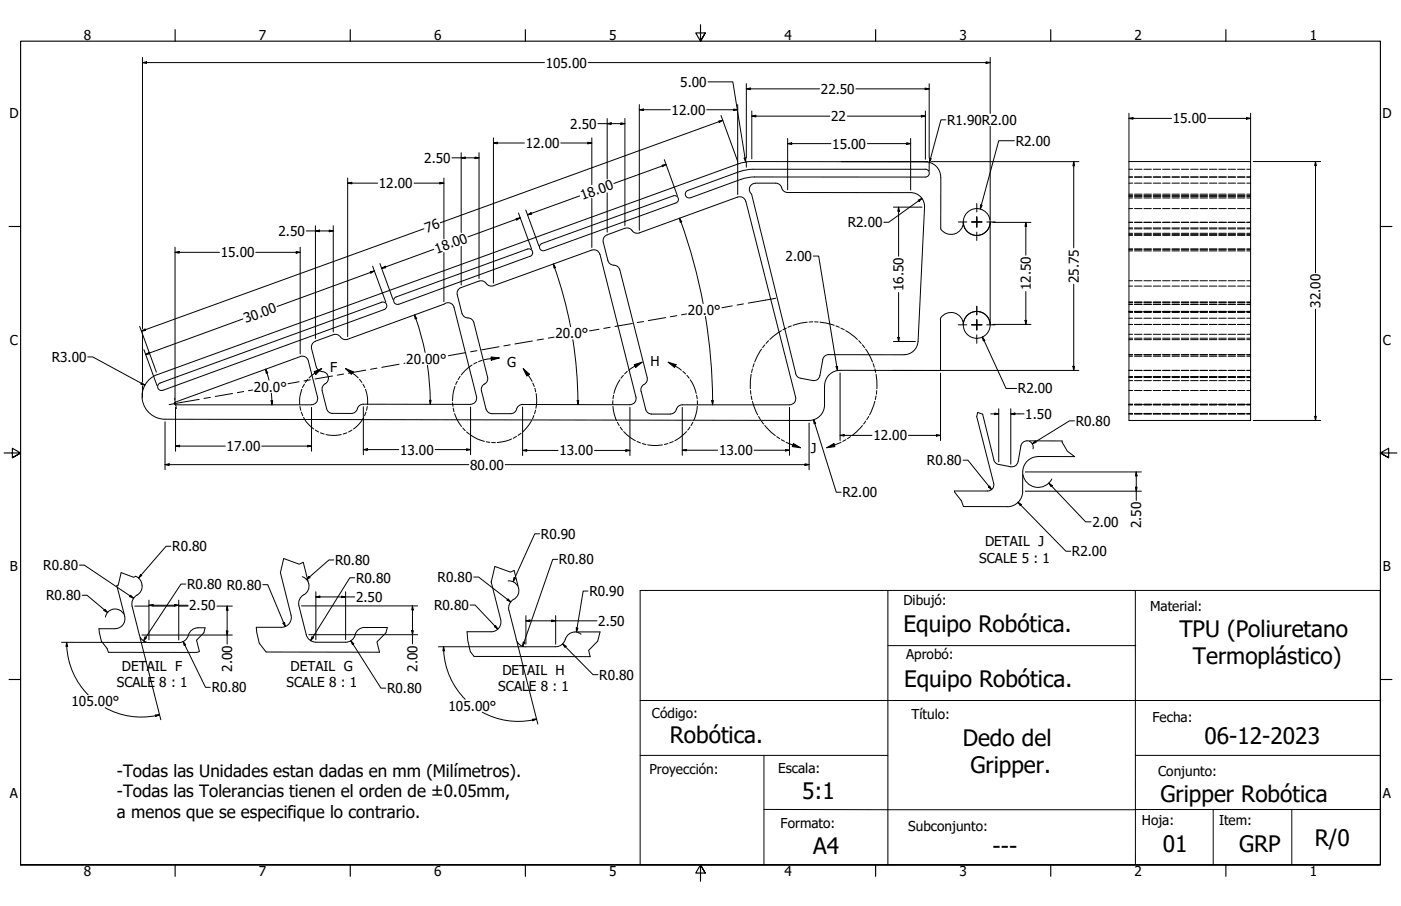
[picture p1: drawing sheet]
<svg xmlns="http://www.w3.org/2000/svg" width="864mm" height="559mm" viewBox="0 0 864 559" stroke-linecap="round" stroke-linejoin="round" font-family="sans-serif">
<!-- layer: Visible (ANSI) -->
<g fill="none" stroke="#000" stroke-width=".62">
<path d="M696 100h75v159h-75zM423 118l33-12 6-2h108a2.4 2.4 0 0 1 3 3 2.4 2.4 0 0 1-3 2h-107l-6 2-31 11a2.4 2.4 0 0 1-3-1 2.4 2.4 0 0 1 0-3zM466 113a4 4 0 0 0-4 3 4 4 0 0 0 1 4l28 110M466 113h12a5 5 0 0 1 4 4l4 2h75a9 9 0 0 1 9 9l-4 83M580 109a9 9 0 0 0-10-9h-107h-6l-360 131a14 14 0 0 0-9 16 14 14 0 0 0 14 12h397M580 109v32a8 8 0 0 0 8 3 8 8 0 0 0 6-7 8 8 0 0 0 8 8M415 121l-81 29a2.3 2.3 0 0 0-1 3 2.3 2.3 0 0 0 3 2l81-30a2.3 2.3 0 0 0 1-3 2.3 2.3 0 0 0-3-1M460 124l-2-2h-3l-61 22a5 5 0 0 1-5-3h-3l-12 4a4 4 0 0 0-2 4l3 12M460 124l30 121M370 157l-2-3h-3l-61 22a5 5 0 0 1-5-2l-3-1-12 4a4 4 0 0 0-2 5l3 11a5 5 0 0 0 5 3l2 3M370 157l22 88a4 4 0 0 1-4 5M602 145a8 8 0 0 0 8-8v63"/>
<path d="M375 161a5 5 0 0 0 5 3l2 2 17 67a5 5 0 0 1-3 5l-1 3 3 11a4 4 0 0 0 4 3h12l2-1 1-2M237 191a2.4 2.4 0 0 0 1-3 2.4 2.4 0 0 0-3-2l-126 46M237 191l-137 50a2.4 2.4 0 0 1-3-2 2.4 2.4 0 0 1 2-3l10-4M243 184l82-30a2.4 2.4 0 0 1 3 1 2.4 2.4 0 0 1-1 3l-81 30a2.4 2.4 0 0 1-3-1 2.4 2.4 0 0 1 0-3zM280 189l14 56a4 4 0 0 1-4 4h-66a5 5 0 0 0-4 4l-3 2h-12M280 190a4 4 0 0 0-6-2l-60 21a5 5 0 0 1-5-2l-3-1-12 4a4 4 0 0 0-2 5l3 11a5 5 0 0 0 5 4 4 4 0 0 1 0 7M292 199l9 34a5 5 0 0 1-3 5l-1 2 3 12 1 3h2M602 192a8 8 0 0 1 8 8M602 192a8 8 0 0 0-8 8 8 8 0 0 0-6-7 8 8 0 0 0-8 3v33l-62-1a9 9 0 0 0-10 10M185 220h3l2 2 6 23a4 4 0 0 1-4 5h-84a.8 .8 0 0 1-1-1 .8 .8 0 0 1 1-1l77-28M511 219a4 4 0 0 0-4 3l-2 10-1 2-3 1-7-2M511 219h46"/>
<path d="M566 211a9 9 0 0 1-9 8M109 232h.1M200 237l-1 1v2l2 12M490 230l2 3h1M508 238v12a10 10 0 0 1-9 9M201 252a4 4 0 0 0 4 3M388 250l-66-1a5 5 0 0 0-4 5l-2 1h-13M490 245a4 4 0 0 1-3 5h-66l-3 1-1 2M602 257l11 41a4 4 0 0 1-4 5h-21M606 255l7 29 1 2 2 1M655 272h-22a4 4 0 0 0-4 3l-2 11-2 2h-2M616 286l7 2"/>
<path d="M662 282h-22a9 9 0 0 0-10 9v12a9 9 0 0 1-9 10M594 312h27M84 355a7 7 0 0 1 4 7 7 7 0 0 1-5 6l-1 2-1 3 5 19a6 6 0 0 0 6 4h18a7 7 0 0 0 7-6l3-3h6M173 353l6 26a6 6 0 0 1-5 8M187 347l3 13M190 360a6 6 0 0 1-3 7M303 359l6 23a6 6 0 0 1-6 8h-15M317 352l3 11a7 7 0 0 1-5 8l-1 3v3M72 361l5 19a6 6 0 0 1-6 8h-10M184 374l5 17a6 6 0 0 0 6 5M187 367a6 6 0 0 0-3 7M314 376l4 18a6 6 0 0 0 6 5h19a7 7 0 0 0 6-6l2-2 2-1h17"/>
<path d="M158 387h15M219 392a6 6 0 0 1-6 4h-18M239 387h-14a6 6 0 0 0-6 5M67 402h54M164 402h70M292 405h72"/>
<circle cx="602" cy="137" r="8"/>
<circle cx="602" cy="200" r="8"/>
</g>
<!-- layer: Hidden (ANSI) -->
<g fill="none" stroke="#000" stroke-width=".62">
<path d="M696 104h2M696 120h2M696 109h2M696 113h2M699 104h5M699 120h5M699 109h5M699 113h5M705 104h5M705 120h5M705 109h5M705 113h5"/>
<path d="M711 104h5M711 120h5M711 109h5M711 113h5M717 104h4M717 120h4M717 109h4M717 113h4M722 104h5M722 120h5M722 109h5M722 113h5"/>
<path d="M728 104h5M728 120h5M728 109h5M728 113h5M734 104h5M734 120h5M734 109h5M734 113h5M740 104h4M740 120h4M740 109h4M740 113h4"/>
<path d="M745 104h5M745 120h5M745 109h5M745 113h5M751 104h5M751 120h5M751 109h5M751 113h5M757 104h5M757 120h5M757 109h5M757 113h5"/>
<path d="M763 104h4M763 120h4M763 109h4M763 113h4M769 104h2M769 120h2M769 109h2M769 113h2M696 137h2M696 129h2M696 121h2M696 122h2"/>
<path d="M699 137h5M699 129h5M699 121h5M699 122h5M705 137h5M705 129h5M705 121h5M705 122h5M711 137h5M711 129h5M711 121h5M711 122h5"/>
<path d="M717 137h4M717 129h4M717 121h4M717 122h4M722 137h5M722 129h5M722 121h5M722 122h5M728 137h5M728 129h5M728 121h5M728 122h5"/>
<path d="M734 137h5M734 129h5M734 121h5M734 122h5M740 137h4M740 129h4M740 121h4M740 122h4M745 137h5M745 129h5M745 121h5M745 122h5"/>
<path d="M751 137h5M751 129h5M751 121h5M751 122h5M757 137h5M757 129h5M757 121h5M757 122h5M763 137h4M763 129h4M763 121h4M763 122h4"/>
<path d="M769 137h2M769 129h2M769 121h2M769 122h2M696 145h2M696 141h2M696 144h2M696 155h2M696 153h2M696 154h2M699 145h5M699 141h5"/>
<path d="M699 144h5M699 155h5M699 153h5M699 154h5M705 145h5M705 141h5M705 144h5M705 155h5M705 153h5M705 154h5M711 145h5M711 141h5"/>
<path d="M711 144h5M711 155h5M711 153h5M711 154h5M717 145h4M717 141h4M717 144h4M717 155h4M717 153h4M717 154h4M722 145h5M722 141h5"/>
<path d="M722 144h5M722 155h5M722 153h5M722 154h5M728 145h5M728 141h5M728 144h5M728 155h5M728 153h5M728 154h5M734 145h5M734 141h5"/>
<path d="M734 144h5M734 155h5M734 153h5M734 154h5M740 145h4M740 141h4M740 144h4M740 155h4M740 153h4M740 154h4M745 145h5M745 141h5"/>
<path d="M745 144h5M745 155h5M745 153h5M745 154h5M751 145h5M751 141h5M751 144h5M751 155h5M751 153h5M751 154h5M757 145h5M757 141h5"/>
<path d="M757 144h5M757 155h5M757 153h5M757 154h5M763 145h4M763 141h4M763 144h4M763 155h4M763 153h4M763 154h4M769 145h2M769 141h2"/>
<path d="M769 144h2M769 155h2M769 153h2M769 154h2M696 176h2M696 173h2M699 176h5M699 173h5M705 176h5M705 173h5M711 176h5M711 173h5"/>
<path d="M717 176h4M717 173h4M722 176h5M722 173h5M728 176h5M728 173h5M734 176h5M734 173h5M740 176h4M740 173h4M745 176h5M745 173h5"/>
<path d="M751 176h5M751 173h5M757 176h5M757 173h5M763 176h4M763 173h4M769 176h2M769 173h2M696 196h2M696 192h2M696 193h2M696 188h2"/>
<path d="M696 187h2M696 186h2M699 196h5M699 192h5M699 193h5M699 188h5M699 187h5M699 186h5M705 196h5M705 192h5M705 193h5M705 188h5"/>
<path d="M705 187h5M705 186h5M711 196h5M711 192h5M711 193h5M711 188h5M711 187h5M711 186h5M717 196h4M717 192h4M717 193h4M717 188h4"/>
<path d="M717 187h4M717 186h4M722 196h5M722 192h5M722 193h5M722 188h5M722 187h5M722 186h5M728 196h5M728 192h5M728 193h5M728 188h5"/>
<path d="M728 187h5M728 186h5M734 196h5M734 192h5M734 193h5M734 188h5M734 187h5M734 186h5M740 196h4M740 192h4M740 193h4M740 188h4"/>
<path d="M740 187h4M740 186h4M745 196h5M745 192h5M745 193h5M745 188h5M745 187h5M745 186h5M751 196h5M751 192h5M751 193h5M751 188h5"/>
<path d="M751 187h5M751 186h5M757 196h5M757 192h5M757 193h5M757 188h5M757 187h5M757 186h5M763 196h4M763 192h4M763 193h4M763 188h4"/>
<path d="M763 187h4M763 186h4M769 196h2M769 192h2M769 193h2M769 188h2M769 187h2M769 186h2M696 200h2M696 209h2M696 206h2M696 220h2"/>
<path d="M696 219h2M699 200h5M699 209h5M699 206h5M699 220h5M699 219h5M705 200h5M705 209h5M705 206h5M705 220h5M705 219h5M711 200h5"/>
<path d="M711 209h5M711 206h5M711 220h5M711 219h5M717 200h4M717 209h4M717 206h4M717 220h4M717 219h4M722 200h5M722 209h5M722 206h5"/>
<path d="M722 220h5M722 219h5M728 200h5M728 209h5M728 206h5M728 220h5M728 219h5M734 200h5M734 209h5M734 206h5M734 220h5M734 219h5"/>
<path d="M740 200h4M740 209h4M740 206h4M740 220h4M740 219h4M745 200h5M745 209h5M745 206h5M745 220h5M745 219h5M751 200h5M751 209h5"/>
<path d="M751 206h5M751 220h5M751 219h5M757 200h5M757 209h5M757 206h5M757 220h5M757 219h5M763 200h4M763 209h4M763 206h4M763 220h4"/>
<path d="M763 219h4M769 200h2M769 209h2M769 206h2M769 220h2M769 219h2M696 233h2M696 232h2M696 229h2M696 235h2M696 228h2M699 233h5"/>
<path d="M699 232h5M699 229h5M699 235h5M699 228h5M705 233h5M705 232h5M705 229h5M705 235h5M705 228h5M711 233h5M711 232h5M711 229h5"/>
<path d="M711 235h5M711 228h5M717 233h4M717 232h4M717 229h4M717 235h4M717 228h4M722 233h5M722 232h5M722 229h5M722 235h5M722 228h5"/>
<path d="M728 233h5M728 232h5M728 229h5M728 235h5M728 228h5M734 233h5M734 232h5M734 229h5M734 235h5M734 228h5M740 233h4M740 232h4"/>
<path d="M740 229h4M740 235h4M740 228h4M745 233h5M745 232h5M745 229h5M745 235h5M745 228h5M751 233h5M751 232h5M751 229h5M751 235h5"/>
<path d="M751 228h5M757 233h5M757 232h5M757 229h5M757 235h5M757 228h5M763 233h4M763 232h4M763 229h4M763 235h4M763 228h4M769 233h2"/>
<path d="M769 232h2M769 229h2M769 235h2M769 228h2M696 255h2M696 250h2M696 249h2M696 241h2M699 255h5M699 250h5M699 249h5M699 241h5"/>
<path d="M705 255h5M705 250h5M705 249h5M705 241h5M711 255h5M711 250h5M711 249h5M711 241h5M717 255h4M717 250h4M717 249h4M717 241h4"/>
<path d="M722 255h5M722 250h5M722 249h5M722 241h5M728 255h5M728 250h5M728 249h5M728 241h5M734 255h5M734 250h5M734 249h5M734 241h5"/>
<path d="M740 255h4M740 250h4M740 249h4M740 241h4M745 255h5M745 250h5M745 249h5M745 241h5M751 255h5M751 250h5M751 249h5M751 241h5"/>
<path d="M757 255h5M757 250h5M757 249h5M757 241h5M763 255h4M763 250h4M763 249h4M763 241h4M769 255h2M769 250h2M769 249h2M769 241h2"/>
</g>
<!-- layer: Break Line (ANSI) -->
<path d="M606 255l-3-1-1 3M655 272l3 6 4 4M588 303l5 6 1 3M84 355l-2 1-7-3-2 8h-1M187 347l-3 1-9-4-2 9M317 352l-2 1-10-4-2 10M61 388l1 7 4 5 1 2M126 387v3l-5 5 2 7h-2M158 387l2 10 4 5M239 387l-1 3-6 6 2 6M288 390v5l2 7 2 3M370 390l-2 5-5 6 1 4" fill="none" stroke="#000" stroke-width=".62"/>
<!-- layer: Detail Boundary (ANSI) -->
<g fill="none" stroke="#000" stroke-width=".62">
<path d="M498 199l-9 2M501 199h-2M502 199h2M505 199l9 2M469 215l-4 8M471 213l-1 1M474 210l-2 2M482 204l-7 5M485 202l-2 1M488 201l-2 1M515 201l2 1M518 202l2 1"/>
<path d="M521 204l8 5M529 210l2 2M532 213l1 1M534 215l4 8M188 237l-2 2M190 234l-2 2M194 229l4-2-3 4zM198 227l-8 6M213 227l5 2-1 2zM213 227l8 6M222 234l1 2M224 237l1 2"/>
<path d="M280 238v3l-1 6M282 235l-1 2M284 232l-2 2M291 225l-7 6M294 224l-2 1M297 222l-2 1M303 220l5 1-5 1zM308 221l-10 1M323 227l3 4-1 1zM323 227l5 8M328 236l1 2M330 239v3"/>
<path d="M382 234l-2 5-2 4M384 232l-1 1M387 229l-2 2M391 225l5-2-4 4zM396 223l-8 5M412 223l5 2-1 2zM412 223l8 5M421 229l2 2M423 232l2 1M426 234l2 5 1 4M463 231v9M464 228l-1 2"/>
<path d="M465 224l-1 2M538 224l1 2M539 228l1 2M540 231l1 9M185 251v2M186 254l1 2M186 240l-1 5v4M187 257l2 3 4 5M224 257l-3 5-3 3M225 240l2 5v4M226 254l-1 2M226 251v2"/>
<path d="M279 248v3M279 252l1 2M280 255l2 4 2 4M328 259l-2 3-4 4M329 256l-1 2M330 253v2M330 243l1 5-1 4M378 251l2 8M378 247v2M378 244v2M429 244l1 2M430 247v2"/>
<path d="M430 251l-1 5-1 3M463 241v2M463 244v2M464 248l3 8M468 257l1 2M469 260l2 2M534 260l-2 2M535 257l-1 2M539 248l-3 8M540 244v2M540 241v2M194 265l2 1"/>
<path d="M198 267l2 1M201 268l4 1 5-1M214 267l-2 1M217 265l-2 1M285 264l2 2M288 266l1 2M290 268l4 3 5 1M300 272l2 1M303 273h2M315 271l-3 1-5 1M318 269l-2 1M321 267l-2 2"/>
<path d="M381 260l1 3M382 263l2 2M384 266l8 6M393 272l2 1M396 274h2M399 274h9M412 274h-2M415 272l-2 1M423 266l-4 4-3 2M425 263l-1 2M427 260l-1 3M471 262l7 7"/>
<path d="M479 269l2 2M482 271l2 1M485 273l8 3M489 274l4 2-5-1zM510 276l4-2 1 1zM518 273l-8 3M521 271l-2 1M524 269l-2 2M532 262l-7 7"/>
</g>
<g fill="#000">
<path d="M194 229l4-2-3 4z" fill-rule="evenodd"/>
<path d="M213 227l5 2-1 2z" fill-rule="evenodd"/>
<path d="M303 220l5 1-5 1z" fill-rule="evenodd"/>
<path d="M323 227l3 4-1 1z" fill-rule="evenodd"/>
<path d="M391 225l5-2-4 4z" fill-rule="evenodd"/>
<path d="M412 223l5 2-1 2z" fill-rule="evenodd"/>
<path d="M489 274l4 2-5-1z" fill-rule="evenodd"/>
<path d="M510 276l4-2 1 1z" fill-rule="evenodd"/>
</g>
<!-- layer: Border (ANSI) -->
<g fill="none" stroke="#000" stroke-width=".7">
<path d="M108 18v7M216 18v7M324 18v7M432 15v10l-3-5h6l-3 5 3-5M540 18v7M648 18v7M756 18v7M6 140h7M851 140h7M3 279h10l-5-3v6l5-3-5 3M861 279h-10l5-3v6l-5-3 5 3M6 419h7"/>
<path d="M851 419h7M13 533v-508h838v508h-838h838M108 533v8M216 533v8M324 533v8M435 538l-3-5 3 5h-6l3-5v11M540 533v8M648 533v8M756 533v8"/>
</g>
<!-- layer: Title (ANSI) -->
<path d="M395 364h152v169h-152zM547 364h304v169h-304M700 364v169M547 398h153M395 432h456M395 466h152M471 466v67M700 466h151M471 499h228M700 499h151M748 499v34M796 499v34" fill="none" stroke="#000" stroke-width=".62"/>
<!-- layer: Dimension (ANSI) -->
<g fill="none" stroke="#000" stroke-width=".62">
<path d="M88 39l2-1v1zM88 39h248M88 35v168M363 39h247M608 38l2 1h-2zM610 35v35M436 50h16l8 50M460 55l3-1v1zM460 55h45M460 52v45M528 55h45M570 54l3 1h-3z"/>
<path d="M573 52v46M369 76h16M374 76h3v1zM374 73v37M383 76h2l-2 1zM385 73v66M394 68l3-1v1zM394 68h19M394 65v77M436 68h19M443 75l3-1-3 2zM444 71l11 29"/>
<path d="M446 74l-175 63M452 67l3 1h-3zM455 65v55M463 72l3-1v1zM463 72h49M463 68v30M522 72h48M568 71l2 1h-2zM570 68v30M583 74h-3l-7 26M610 78v58M696 73h2v1z"/>
<path d="M696 73h26M696 70v29M745 73h26M768 73h3l-3 1zM771 70v29M279 97h16M284 97h3v1zM284 94v49M293 97h2l-2 1zM295 94v78M304 88h3v1zM304 88h19"/>
<path d="M304 85v90M346 88h19M362 88h3l-3 1zM365 85v29M410 98l8 23M459 98l1-1v3zM460 100v3M486 89l2-1v1zM486 89h26M486 85v32M519 100h53M535 89h26"/>
<path d="M559 88l2 1h-2zM561 85v32M573 98h1l-1 2zM574 100h91M625 87h-9l-12 42M662 100v2h-1zM662 100v53M772 100h42M811 100v2h-1zM811 100v68M214 113l3-1v1zM214 113h19"/>
<path d="M214 110v98M255 113h19M271 112l3 1h-3zM274 110v37M374 119v24M408 102l3-1-3 2zM411 101l-33 12M573 100v5M194 139v70M205 139v66M318 135l3-1-2 2zM320 131l8 23"/>
<path d="M321 134l-33 12M324 130l8 22M325 133l2-2 1 1zM357 121l-32 12M365 122v31M419 135l1 2h-1zM419 135l8 25 6 27M551 128h17M554 128v2h-1zM554 128v30M566 123l2-1-1 2zM568 122l-20 15h-3"/>
<path d="M604 126l1 1-1 2zM612 137h24M632 137l1 3h-1zM632 137v20M108 156l2-1v1zM108 156h27M108 152v95M158 156h27M183 155l2 1h-2zM185 152v66M189 142h16M194 142h3v1z"/>
<path d="M203 142h2l-2 1zM261 141l-174 63M267 154l-32 12M274 156v30M284 152v24M501 158h4l11 71M228 168l3-1-2 1zM230 164l8 22M231 167l-60 22M234 163l8 22M235 166l2-2 1 1zM341 163l1 2z"/>
<path d="M341 163l6 19 5 20M632 180v20M662 175v53M150 197l-60 22M256 194l1 2-1 1zM256 194l3 11 3 12M435 195l3 28 1 27M554 180v31M632 198h1l-1 2zM811 191v68M86 201l10 29M87 204l2-1 1 1z"/>
<path d="M88 205v31M89 216l8 22M90 219l2-2v1zM353 210l2 19 1 21M551 211h13M553 208h1v3zM606 208l1 2h-1zM606 208l14 32h7M612 200h24M54 220h3l32 18M87 236l2 2-2-1zM88 238v7"/>
<path d="M164 228l1 2h-1zM164 228l2 7M263 225l2 13v11M515 226h1v3zM518 230v42M550 228h115M580 230v42M661 226h1v2zM108 251v27M167 247h1v3zM167 242l1 8M192 251v27"/>
<path d="M224 251v29M265 247h1l-1 2zM290 251v29M322 251v30M356 247h1l-1 3zM388 251v30M421 251v30M439 247h1l-1 3zM487 251v30M502 259l1 2h-1zM502 259l13 45h3M611 255h5"/>
<path d="M613 255h3l-3 1zM616 252v33M623 255h3v1zM623 255h8M623 252v34M662 260h-3l-23 14M772 259h42M810 257h1v2zM102 260v30M108 275h3v1zM108 275h31M161 275h31"/>
<path d="M190 275h2l-2 1zM224 277h2v1zM224 277h22M268 277h22M288 277h2l-2 1zM322 278l3-1v1zM322 278h22M366 278h22M386 277l2 1h-2zM421 278l2-1v1zM421 278h21M465 278h22"/>
<path d="M484 277l3 1h-3zM499 261v29M518 269l2-1v1zM518 269h20M560 269h20M577 268l3 1h-3zM635 272a4 4 0 0 1 2 5M636 274l2-2 1 1zM102 287l2-1v1zM102 287h187M311 287h188M496 286l3 1h-3z"/>
<path d="M594 284h3l14 18M631 293a9 9 0 0 0 7 7 9 9 0 0 0 10-5M632 291h72M646 298l3 1-1 1zM646 298l23 24h4M700 291l1 3h-1zM700 291v18M609 300h1l1 2zM628 310l2 1-1 1zM628 310l29 30h3M632 303h72M700 300h1l-1 3z"/>
<path d="M105 337h-3l-17 19M333 329h-3l-14 30M49 349h3l30 20M87 354v1l-2 1zM186 356l4 2M190 355l1 1-2 2zM206 345h-3l-14 13M219 356h-3l-25 39M292 356h3l20 15M313 358a6 6 0 0 1 6 3M317 356l1 1-2 2zM344 345h-3l-19 54"/>
<path d="M51 367h3l12 11M65 376l1 2-2-1zM76 379a6 6 0 0 0-6-3 6 6 0 0 0-5 5M81 367l1 2-2-1zM83 374h9M92 373h2v1zM92 373h24M92 370v25M94 374h14M108 373h2l-2 1zM110 374h6M110 370v25"/>
<path d="M115 360h-3l-24 35M134 374h9M140 374l1 2h-1zM140 374v23M162 361h3l11 25M186 374h71M195 368h2v1zM195 368h24M195 365v30M211 368h2l-2 1zM213 365v30M254 374l1 2h-1z"/>
<path d="M254 374v23M290 373h3l14 15M313 369l2 2-2-1zM324 380v17M343 380v17M362 365h-3l-4 25M38 396h52M41 396l1 3h-1zM41 396a46 46 0 0 0 13 33M86 393l13 51M88 392h55M89 393h1l-2 2z"/>
<path d="M113 396l1 2zM113 396l14 28h3M140 389h1l-1 3zM174 384h1l1 2zM190 391h67M192 393h1l-2 2zM216 395l2 2-1 1zM216 395l19 29h3M254 389h1l-1 2zM270 399h53M273 399l1 2h-1zM273 399a46 46 0 0 0 14 32"/>
<path d="M305 386l2 2-2-1zM319 396l13 51M323 396l-1 3zM324 383l3-1v1zM324 383h44M340 382l3 1h-3zM347 397l2 2h-1zM347 397l19 19h3M355 387h1l-1 3zM356 390l2 1M65 437a46 46 0 0 0 33 4M297 439a46 46 0 0 0 31 5"/>
<path d="M96 441h2l-2 1zM328 444l3-1-3 2zM331 443l-3 1"/>
</g>
<g fill="#000">
<path d="M88 39l2-1v1z" fill-rule="evenodd"/>
<path d="M608 38l2 1h-2z" fill-rule="evenodd"/>
<path d="M460 55l3-1v1z" fill-rule="evenodd"/>
<path d="M570 54l3 1h-3z" fill-rule="evenodd"/>
<path d="M374 76h3v1z" fill-rule="evenodd"/>
<path d="M383 76h2l-2 1z" fill-rule="evenodd"/>
<path d="M394 68l3-1v1z" fill-rule="evenodd"/>
<path d="M443 75l3-1-3 2z" fill-rule="evenodd"/>
<path d="M452 67l3 1h-3z" fill-rule="evenodd"/>
<path d="M463 72l3-1v1z" fill-rule="evenodd"/>
<path d="M568 71l2 1h-2z" fill-rule="evenodd"/>
<path d="M696 73h2v1z" fill-rule="evenodd"/>
<path d="M768 73h3l-3 1z" fill-rule="evenodd"/>
<path d="M284 97h3v1z" fill-rule="evenodd"/>
<path d="M293 97h2l-2 1z" fill-rule="evenodd"/>
<path d="M304 88h3v1z" fill-rule="evenodd"/>
<path d="M362 88h3l-3 1z" fill-rule="evenodd"/>
<path d="M459 98l1-1v3z" fill-rule="evenodd"/>
<path d="M486 89l2-1v1z" fill-rule="evenodd"/>
<path d="M559 88l2 1h-2z" fill-rule="evenodd"/>
<path d="M573 98h1l-1 2z" fill-rule="evenodd"/>
<path d="M214 113l3-1v1z" fill-rule="evenodd"/>
<path d="M271 112l3 1h-3z" fill-rule="evenodd"/>
<path d="M408 102l3-1-3 2z" fill-rule="evenodd"/>
<path d="M662 100v2h-1z" fill-rule="evenodd"/>
<path d="M811 100v2h-1z" fill-rule="evenodd"/>
<path d="M318 135l3-1-2 2z" fill-rule="evenodd"/>
<path d="M325 133l2-2 1 1z" fill-rule="evenodd"/>
<path d="M419 135l1 2h-1z" fill-rule="evenodd"/>
<path d="M554 128v2h-1z" fill-rule="evenodd"/>
<path d="M566 123l2-1-1 2z" fill-rule="evenodd"/>
<path d="M604 126l1 1-1 2z" fill-rule="evenodd"/>
<path d="M632 137l1 3h-1z" fill-rule="evenodd"/>
<path d="M108 156l2-1v1z" fill-rule="evenodd"/>
<path d="M183 155l2 1h-2z" fill-rule="evenodd"/>
<path d="M194 142h3v1z" fill-rule="evenodd"/>
<path d="M203 142h2l-2 1z" fill-rule="evenodd"/>
<path d="M228 168l3-1-2 1z" fill-rule="evenodd"/>
<path d="M235 166l2-2 1 1z" fill-rule="evenodd"/>
<path d="M341 163l1 2z" fill-rule="evenodd"/>
<path d="M256 194l1 2-1 1z" fill-rule="evenodd"/>
<path d="M632 198h1l-1 2z" fill-rule="evenodd"/>
<path d="M87 204l2-1 1 1z" fill-rule="evenodd"/>
<path d="M90 219l2-2v1z" fill-rule="evenodd"/>
<path d="M553 208h1v3z" fill-rule="evenodd"/>
<path d="M606 208l1 2h-1z" fill-rule="evenodd"/>
<path d="M87 236l2 2-2-1z" fill-rule="evenodd"/>
<path d="M164 228l1 2h-1z" fill-rule="evenodd"/>
<path d="M515 226h1v3z" fill-rule="evenodd"/>
<path d="M661 226h1v2z" fill-rule="evenodd"/>
<path d="M167 247h1v3z" fill-rule="evenodd"/>
<path d="M265 247h1l-1 2z" fill-rule="evenodd"/>
<path d="M356 247h1l-1 3z" fill-rule="evenodd"/>
<path d="M439 247h1l-1 3z" fill-rule="evenodd"/>
<path d="M613 255h3l-3 1z" fill-rule="evenodd"/>
<path d="M623 255h3v1z" fill-rule="evenodd"/>
<path d="M810 257h1v2z" fill-rule="evenodd"/>
<path d="M108 275h3v1z" fill-rule="evenodd"/>
<path d="M190 275h2l-2 1z" fill-rule="evenodd"/>
<path d="M224 277h2v1z" fill-rule="evenodd"/>
<path d="M288 277h2l-2 1z" fill-rule="evenodd"/>
<path d="M322 278l3-1v1z" fill-rule="evenodd"/>
<path d="M386 277l2 1h-2z" fill-rule="evenodd"/>
<path d="M421 278l2-1v1z" fill-rule="evenodd"/>
<path d="M484 277l3 1h-3z" fill-rule="evenodd"/>
<path d="M502 259l1 2h-1z" fill-rule="evenodd"/>
<path d="M518 269l2-1v1z" fill-rule="evenodd"/>
<path d="M577 268l3 1h-3z" fill-rule="evenodd"/>
<path d="M636 274l2-2 1 1z" fill-rule="evenodd"/>
<path d="M102 287l2-1v1z" fill-rule="evenodd"/>
<path d="M496 286l3 1h-3z" fill-rule="evenodd"/>
<path d="M646 298l3 1-1 1z" fill-rule="evenodd"/>
<path d="M700 291l1 3h-1z" fill-rule="evenodd"/>
<path d="M609 300h1l1 2z" fill-rule="evenodd"/>
<path d="M628 310l2 1-1 1z" fill-rule="evenodd"/>
<path d="M700 300h1l-1 3z" fill-rule="evenodd"/>
<path d="M87 354v1l-2 1z" fill-rule="evenodd"/>
<path d="M190 355l1 1-2 2z" fill-rule="evenodd"/>
<path d="M317 356l1 1-2 2z" fill-rule="evenodd"/>
<path d="M65 376l1 2-2-1z" fill-rule="evenodd"/>
<path d="M81 367l1 2-2-1z" fill-rule="evenodd"/>
<path d="M92 373h2v1z" fill-rule="evenodd"/>
<path d="M108 373h2l-2 1z" fill-rule="evenodd"/>
<path d="M140 374l1 2h-1z" fill-rule="evenodd"/>
<path d="M195 368h2v1z" fill-rule="evenodd"/>
<path d="M211 368h2l-2 1z" fill-rule="evenodd"/>
<path d="M254 374l1 2h-1z" fill-rule="evenodd"/>
<path d="M313 369l2 2-2-1z" fill-rule="evenodd"/>
<path d="M41 396l1 3h-1z" fill-rule="evenodd"/>
<path d="M89 393h1l-2 2z" fill-rule="evenodd"/>
<path d="M113 396l1 2z" fill-rule="evenodd"/>
<path d="M140 389h1l-1 3z" fill-rule="evenodd"/>
<path d="M174 384h1l1 2z" fill-rule="evenodd"/>
<path d="M192 393h1l-2 2z" fill-rule="evenodd"/>
<path d="M216 395l2 2-1 1z" fill-rule="evenodd"/>
<path d="M254 389h1l-1 2z" fill-rule="evenodd"/>
<path d="M305 386l2 2-2-1z" fill-rule="evenodd"/>
<path d="M323 396l-1 3z" fill-rule="evenodd"/>
<path d="M324 383l3-1v1z" fill-rule="evenodd"/>
<path d="M340 382l3 1h-3z" fill-rule="evenodd"/>
<path d="M347 397l2 2h-1z" fill-rule="evenodd"/>
<path d="M355 387h1l-1 3z" fill-rule="evenodd"/>
<path d="M273 399l1 2h-1z" fill-rule="evenodd"/>
<path d="M96 441h2l-2 1z" fill-rule="evenodd"/>
<path d="M328 444l3-1-3 2z" fill-rule="evenodd"/>
</g>
<!-- layer: Center Mark (ANSI) -->
<path d="M591 137h5M602 125v6M605 137h-6h3v-3v6M605 137h-3v3M608 137h6M602 143v5M602 189v5M591 200h5M602 200h3h-6h3v-3v7M602 207v5M608 200h6M108 246l1 6" fill="none" stroke="#000" stroke-width=".62"/>
<!-- layer: Centerline (ANSI) -->
<g fill="none" stroke="#000" stroke-width=".62">
<path d="M390 200l-11 1M397 198l-4 1M410 196l-10 2M417 195h-4M423 194h-3M451 189l-6 1M458 187l-4 1M478 184l-17 3M287 217l-11 2M294 216l-4 1M308 214l-11 2M315 213h-4"/>
<path d="M328 210l-11 2M335 209l-4 1M342 208l-4 1M369 203l-6 1M376 202l-4 1M184 235l-6 2M191 234l-4 1M205 232l-11 2M212 231h-4M225 228l-10 2M232 227l-4 1M246 225l-11 2"/>
<path d="M250 224h-1M123 246l-19 4M130 245l-4 1M143 243l-10 2M150 241l-4 1M156 241h-3"/>
</g>
<g font-size="14">
<text x="557" y="390">Equipo Robótica.</text>
<text x="727" y="393">TPU (Poliuretano</text>
<text x="735" y="410">Termoplástico)</text>
<text x="557" y="424">Equipo Robótica.</text>
<text x="413" y="459">Robótica.</text>
<text x="593" y="460">Dedo del</text>
<text x="743" y="459">06-12-2023</text>
<text x="598" y="477">Gripper.</text>
<text x="494" y="493">5:1</text>
<text x="715" y="495">Gripper Robótica</text>
<text x="810" y="522">R/0</text>
<text x="501" y="527">A4</text>
<text x="612" y="527">---</text>
<text x="717" y="526">01</text>
<text x="764" y="525">GRP</text>
</g>
<g font-size="10.5">
<text x="72" y="479">-Todas las Unidades estan dadas en mm (Milímetros).</text>
<text x="72" y="492">-Todas las Tolerancias tienen el orden de ±0.05mm,</text>
<text x="72" y="504">a menos que se especifique lo contrario.</text>
</g>
<g font-size="8.4">
<text x="52" y="24">8</text>
<text x="160" y="24">7</text>
<text x="268" y="24">6</text>
<text x="376" y="24">5</text>
<text x="483" y="24">4</text>
<text x="591" y="24">3</text>
<text x="699" y="24">2</text>
<text x="807" y="24">1</text>
<text x="336" y="42">105.00</text>
<text x="419" y="54">5.00</text>
<text x="506" y="58">22.50</text>
<text x="414" y="71">12.00</text>
<text x="6" y="73">D</text>
<text x="512" y="75">22</text>
<text x="584" y="77">R1.90R2.00</text>
<text x="723" y="76">15.00</text>
<text x="852" y="73">D</text>
<text x="352" y="79">2.50</text>
<text x="626" y="90">R2.00</text>
<text x="324" y="91">12.00</text>
<text x="513" y="92">15.00</text>
<text x="262" y="100">2.50</text>
<text x="234" y="116">12.00</text>
<text x="359" y="123" transform="rotate(-20 359 123)">18.00</text>
<text x="263" y="144" transform="rotate(-20 263 144)">76</text>
<text x="523" y="140">R2.00</text>
<text x="172" y="145">2.50</text>
<text x="136" y="159">15.00</text>
<text x="269" y="156" transform="rotate(-20 269 156)">18.00</text>
<text x="484" y="161">2.00</text>
<text x="557" y="180" transform="rotate(-90 557 180)">16.50</text>
<text x="635" y="179" transform="rotate(-90 635 179)">12.50</text>
<text x="665" y="174" transform="rotate(-90 665 174)">25.75</text>
<text x="814" y="190" transform="rotate(-90 814 190)">32.00</text>
<text x="424" y="194">20.0°</text>
<text x="152" y="199" transform="rotate(-20 152 199)">30.00</text>
<text x="342" y="209">20.0°</text>
<text x="6" y="213">C</text>
<text x="852" y="213">C</text>
<text x="32" y="223">R3.00</text>
<text x="250" y="224">20.00°</text>
<text x="313" y="226">G</text>
<text x="401" y="226">H</text>
<text x="203" y="230">F</text>
<text x="157" y="242">20.0°</text>
<text x="627" y="243">R2.00</text>
<text x="632" y="258">1.50</text>
<text x="663" y="263">R0.80</text>
<text x="538" y="272">12.00</text>
<text x="140" y="278">17.00</text>
<text x="247" y="280">13.00</text>
<text x="345" y="281">13.00</text>
<text x="443" y="281">13.00</text>
<text x="500" y="280">J</text>
<text x="571" y="287">R0.80</text>
<text x="290" y="290">80.00</text>
<text x="519" y="307">R2.00</text>
<text x="673" y="325">2.00</text>
<text x="703" y="326" transform="rotate(-90 703 326)">2.50</text>
<text x="333" y="332">R0.90</text>
<text x="106" y="340">R0.80</text>
<text x="607" y="337">DETAIL J</text>
<text x="604" y="347">SCALE 5 : 1</text>
<text x="661" y="343">R2.00</text>
<text x="6" y="352">B</text>
<text x="27" y="352">R0.80</text>
<text x="207" y="348">R0.80</text>
<text x="345" y="348">R0.80</text>
<text x="852" y="352">B</text>
<text x="219" y="359">R0.80</text>
<text x="270" y="359">R0.80</text>
<text x="115" y="363">R0.80 R0.80</text>
<text x="28" y="370">R0.80</text>
<text x="220" y="371">2.50</text>
<text x="363" y="368">R0.90</text>
<text x="117" y="376">2.50</text>
<text x="268" y="376">R0.80</text>
<text x="557" y="373">Dibujó:</text>
<text x="709" y="377">Material:</text>
<text x="369" y="386">2.50</text>
<text x="558" y="407">Aprobó:</text>
<text x="75" y="414">DETAIL F</text>
<text x="179" y="414">DETAIL G</text>
<text x="143" y="414" transform="rotate(-90 143 414)">2.00</text>
<text x="257" y="414" transform="rotate(-90 257 414)">2.00</text>
<text x="310" y="416">DETAIL H</text>
<text x="369" y="419">R0.80</text>
<text x="72" y="424">SCALE 8 : 1</text>
<text x="177" y="424">SCALE 8 : 1</text>
<text x="130" y="427">R0.80</text>
<text x="239" y="427">R0.80</text>
<text x="307" y="426">SCALE 8 : 1</text>
<text x="44" y="436">105.00°</text>
<text x="276" y="438">105.00°</text>
<text x="402" y="443">Código:</text>
<text x="562" y="443">Título:</text>
<text x="710" y="445">Fecha:</text>
<text x="400" y="477">Proyección:</text>
<text x="480" y="477">Escala:</text>
<text x="714" y="479">Conjunto:</text>
<text x="6" y="492">A</text>
<text x="852" y="492">A</text>
<text x="704" y="509">Hoja:</text>
<text x="751" y="509">Item:</text>
<text x="481" y="511">Formato:</text>
<text x="560" y="513">Subconjunto:</text>
<text x="52" y="541">8</text>
<text x="160" y="541">7</text>
<text x="268" y="541">6</text>
<text x="376" y="541">5</text>
<text x="483" y="541">4</text>
<text x="591" y="541">3</text>
<text x="699" y="541">2</text>
<text x="807" y="541">1</text>
</g>
</svg>
